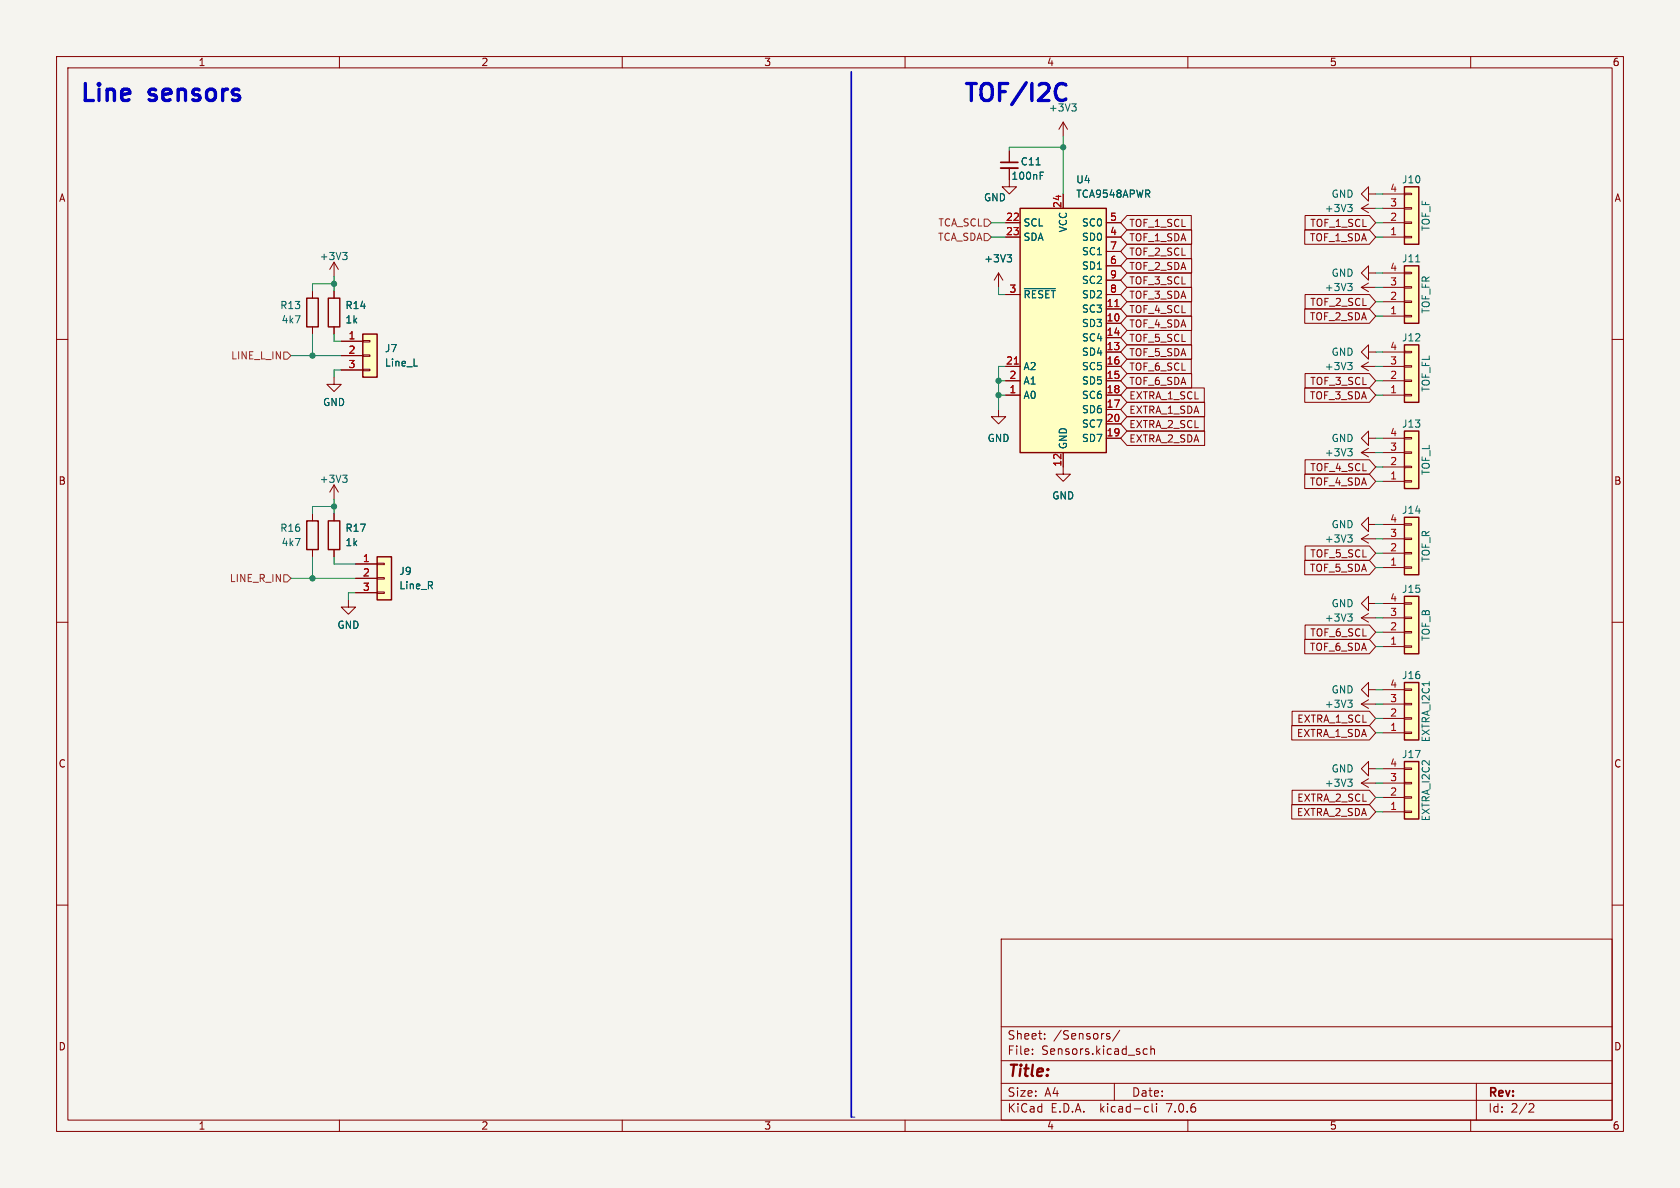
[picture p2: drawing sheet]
<svg xmlns="http://www.w3.org/2000/svg" width="297mm" height="210mm" viewBox="0 0 297 210" stroke-linecap="round" stroke-linejoin="round" font-family="sans-serif">
<path d="M0 0h297v210h-297z" fill="#f5f4ef" stroke="#f5f4ef" stroke-width=".18"/>
<g fill="none" stroke="#840000" stroke-width=".18">
<path d="M10 10h277v190h-277zM12 12h273v186h-273zM60 10v2M110 10v2M160 10v2M210 10v2M260 10v2M177.8 39.4h2.5M178.4 29.7v3.3h-1.2l1.2 1.3 1.3-1.3h-1.3M178.4 26.7v2M188 21.6v2.5M188 34.3v2.5"/>
<path d="M188 21.6l.7 1.3M188 21.6l-.8 1.3M195.6 39.4h2.5M199.2 38.1h11.4v2.5h-11.4l-1.1-1.2zM230.7 38.1h11.4l1.1 1.3-1.1 1.2h-11.4zM240.7 36.8h2.5M240.7 36.8l1.2 .8M241.9 34.3v-1.3l-1.2 1.3 1.2 1.3v-1.3h1.3M241.9 36.1l-1.2 .7M244.5 36.8h3.8M244.5 39.4h3.8M244.5 34.3h3.8"/>
<path d="M248.3 34.2h1.3v.2h-1.3zM248.3 36.7h1.3v.3h-1.3zM248.3 39.2h1.3v.3h-1.3zM10 60h2M55.2 51.4v1.3M55.2 57.8v1.3M59.1 46.4v2.5M59.1 51.4v1.3M59.1 57.8v1.3M59.1 46.4l.7 1.2M59.1 46.4l-.8 1.2M176.5 48.3l.8 1.2"/>
<path d="M176.5 48.3v2.5M176.5 48.3l-.7 1.2M177.8 41.9h2.5M177.8 52.1h2.5M195.6 57.2h2.5M195.6 54.6h2.5M195.6 59.7h2.5M195.6 41.9h2.5M195.6 52.1h2.5M195.6 47h2.5M195.6 44.5h2.5M195.6 49.5h2.5"/>
<path d="M199.2 50.8h11.5v2.5h-11.5l-1.1-1.2zM199.2 48.3h11.4v2.5h-11.4l-1.1-1.3zM199.2 43.2h11.4v2.5h-11.4l-1.1-1.2zM199.2 40.6h11.5v2.6h-11.5l-1.1-1.3zM199.2 58.4h11.4v2.6h-11.4l-1.1-1.3zM199.2 55.9h11.5v2.5h-11.5l-1.1-1.2zM199.2 45.7h11.5v2.6h-11.5l-1.1-1.3zM199.2 53.3h11.4v2.6h-11.4l-1.1-1.3zM230.7 54.6h11.4l1.1 1.3-1.1 1.3h-11.4zM230.7 40.6h11.4l1.1 1.3-1.1 1.3h-11.4zM230.7 52.1h11.4l1.1 1.2-1.1 1.3h-11.4zM240.7 50.8h2.5"/>
<path d="M240.7 50.8l1.2 .8M241.9 48.3v-1.3l-1.2 1.3 1.2 1.2v-1.2h1.3M241.9 50l-1.2 .8M244.5 55.9h3.8M244.5 53.3h3.8M244.5 50.8h3.8M244.5 48.3h3.8M244.5 41.9h3.8M248.3 48.1h1.3v.3h-1.3zM248.3 50.7h1.3v.2h-1.3zM248.3 53.2h1.3v.3h-1.3zM248.3 55.8h1.3v.2h-1.3z"/>
<path d="M248.3 41.8h1.3v.2h-1.3zM285 60h2M59.1 66.7v1.2h1.2l-1.2 1.3-1.3-1.3h1.3M60.3 60.3h3.8M60.3 62.9h3.8M60.3 65.4h3.8M64.1 65.3h1.3v.2h-1.3zM64.1 62.7h1.3v.3h-1.3zM64.1 60.2h1.3v.3h-1.3zM176.5 72.4v1.3h1.3l-1.3 1.2-1.2-1.2h1.2M177.8 64.8h2.5M177.8 69.9h2.5"/>
<path d="M177.8 67.3h2.5M195.6 77.5h2.5M195.6 64.8h2.5M195.6 69.9h2.5M195.6 62.2h2.5M195.6 67.3h2.5M195.6 72.4h2.5M195.6 74.9h2.5M199.2 76.2h13.8v2.5h-13.8l-1.1-1.2zM199.2 71.1h13.8v2.6h-13.8l-1.1-1.3zM199.2 66h11.5v2.6h-11.5l-1.1-1.3zM199.2 63.5h11.4v2.5h-11.4l-1.1-1.2z"/>
<path d="M199.2 61h11.5v2.5h-11.5l-1.1-1.3zM199.2 68.6h13.7v2.5h-13.7l-1.1-1.2zM199.2 73.7h13.7v2.5h-13.7l-1.1-1.3zM230.7 68.6h11.4l1.1 1.3-1.1 1.2h-11.4zM230.7 66h11.4l1.1 1.3-1.1 1.3h-11.4zM240.7 64.8h2.5M240.7 64.8l1.2 .7M241.9 62.2v-1.2l-1.2 1.2 1.2 1.3v-1.3h1.3M241.9 77.5v-1.3l-1.2 1.3 1.2 1.2v-1.2h1.3M241.9 79.2l-1.2 .8M241.9 64l-1.2 .8M244.5 77.5h3.8"/>
<path d="M244.5 64.8h3.8M244.5 69.9h3.8M244.5 62.2h3.8M244.5 67.3h3.8M248.3 77.3h1.3v.3h-1.3zM248.3 79.9h1.3v.2h-1.3zM248.3 62.1h1.3v.3h-1.3zM248.3 64.6h1.3v.3h-1.3zM248.3 67.2h1.3v.2h-1.3zM248.3 69.7h1.3v.3h-1.3zM55.2 90.8v1.3M55.2 97.2v1.2"/>
<path d="M59.1 85.7v2.6M59.1 90.8v1.3M59.1 97.2v1.2M59.1 85.7l.7 1.3M59.1 85.7l-.8 1.3M62.9 99.7h3.8M66.7 99.6h1.2v.2h-1.2zM188 80v3.8h1.2l-1.2 1.3-1.3-1.3h1.3M230.7 83.8h11.4l1.1 1.3-1.1 1.3h-11.4zM230.7 99.1h11.4l1.1 1.2-1.1 1.3h-11.4zM230.7 81.3h11.4l1.1 1.3-1.1 1.2h-11.4zM230.7 96.5h11.4l1.1 1.3-1.1 1.3h-11.4z"/>
<path d="M240.7 95.3h2.5M240.7 95.3l1.2 .7M240.7 80h2.5M240.7 80l1.2 .8M241.9 92.7v-1.3l-1.2 1.3 1.2 1.3v-1.3h1.3M241.9 94.5l-1.2 .8M244.5 95.3h3.8M244.5 97.8h3.8M244.5 92.7h3.8M244.5 80h3.8M244.5 85.1h3.8M244.5 82.6h3.8"/>
<path d="M248.3 92.6h1.3v.2h-1.3zM248.3 95.1h1.3v.3h-1.3zM248.3 97.7h1.3v.2h-1.3zM248.3 82.4h1.3v.3h-1.3zM248.3 85h1.3v.2h-1.3zM10 110h2M61.6 106v1.3h1.3l-1.3 1.3-1.3-1.3h1.3M62.9 102.2h3.8M62.9 104.8h3.8M66.7 104.6h1.2v.3h-1.2zM66.7 102.1h1.2v.3h-1.2zM230.7 113h11.4l1.1 1.3-1.1 1.3h-11.4z"/>
<path d="M230.7 110.5h11.4l1.1 1.3-1.1 1.2h-11.4zM240.7 109.2h2.5M240.7 109.2l1.2 .8M241.9 106.7v-1.3l-1.2 1.3 1.2 1.3v-1.3h1.3M241.9 108.5l-1.2 .7M244.5 100.3h3.8M244.5 109.2h3.8M244.5 114.3h3.8M244.5 111.8h3.8M244.5 106.7h3.8M248.3 100.2h1.3v.3h-1.3zM248.3 106.6h1.3v.2h-1.3z"/>
<path d="M248.3 109.1h1.3v.2h-1.3zM248.3 111.6h1.3v.3h-1.3zM248.3 114.2h1.3v.2h-1.3zM285 110h2M228.4 128.3h13.7l1.1 1.2-1.1 1.3h-13.7zM228.4 139.7h13.7l1.1 1.3-1.1 1.2h-13.7zM228.4 125.7h13.7l1.1 1.3-1.1 1.3h-13.7zM240.7 138.4h2.5M240.7 124.5h2.5M240.7 124.5l1.2 .7M240.7 138.4l1.2 .8M241.9 121.9v-1.2l-1.2 1.2 1.2 1.3v-1.3h1.3"/>
<path d="M241.9 135.9v-1.3l-1.2 1.3 1.2 1.3v-1.3h1.3M241.9 123.7l-1.2 .8M241.9 137.7l-1.2 .7M244.5 138.4h3.8M244.5 135.9h3.8M244.5 129.5h3.8M244.5 127h3.8M244.5 124.5h3.8M244.5 121.9h3.8M248.3 135.8h1.3v.2h-1.3zM248.3 138.3h1.3v.3h-1.3zM248.3 121.8h1.3v.2h-1.3z"/>
<path d="M248.3 124.3h1.3v.3h-1.3zM248.3 126.9h1.3v.2h-1.3zM248.3 129.4h1.3v.3h-1.3zM10 160h2M228.4 142.2h13.7l1.1 1.3-1.1 1.3h-13.7zM244.5 143.5h3.8M244.5 141h3.8M248.3 140.8h1.3v.3h-1.3zM248.3 143.4h1.3v.2h-1.3zM285 160h2M177 166h108v32h-108zM60 198v2"/>
<path d="M110 198v2M160 198v2M177 194.5h108M177 191.5h108M177 187.5h108M177 181.5h108M182.5 186.3v.1M182.5 185.5v.1M184.7 183.6v.1M184.7 182.8v.1M195.8 183.2l.4 .1v.2l-.2 .2h-.3M195.8 182.7l.4 .1"/>
<path d="M197 191.5v3M198 182.1l-1.3 2M202.2 186.3l.2 .1 .4-.1M202.6 195.6l.4 .1M202.8 185.5l-.4-.1-.2 .1M203 196.5l-.4 .1M203.5 185.5l.2-.1 .3 .1 .1 .9M203.5 184.9v1.5M203.7 195.1v1.3l.2 .2M204.5 195.1v.1M204.5 195.6v1M210 198v2"/>
<path d="M260 198v2M261 191.5v6.5M270.5 195.1l.5 .1 .2 .3-1 1.1h1"/>
</g>
<g fill="#ffffc2" stroke="#ffffc2" stroke-width=".18">
<path d="M248.3 134.6h2.5v10.2h-2.5z"/>
<path d="M64.1 59.1h2.6v7.6h-2.6z"/>
<path d="M248.3 91.4h2.5v10.2h-2.5z"/>
<path d="M248.3 120.7h2.5v10.1h-2.5z"/>
<path d="M248.3 47h2.5v10.2h-2.5z"/>
<path d="M66.7 98.4h2.5v7.6h-2.5z"/>
<path d="M248.3 76.2h2.5v10.2h-2.5z"/>
<path d="M180.3 36.8h15.3v43.2h-15.3z"/>
<path d="M248.3 61h2.5v10.1h-2.5z"/>
<path d="M248.3 33h2.5v10.2h-2.5z"/>
<path d="M248.3 105.4h2.5v10.2h-2.5z"/>
</g>
<g fill="none" stroke="#840000" stroke-width=".25">
<path d="M180.3 36.8h15.3v43.2h-15.3zM248.3 33h2.5v10.2h-2.5zM54.2 52.7h2.1v5.1h-2.1zM58 52.7h2.1v5.1h-2.1zM64.1 59.1h2.6v7.6h-2.6zM248.3 47h2.5v10.2h-2.5zM248.3 76.2h2.5v10.2h-2.5zM248.3 61h2.5v10.1h-2.5zM54.2 92.1h2.1v5.1h-2.1zM58 92.1h2.1v5.1h-2.1zM66.7 98.4h2.5v7.6h-2.5zM248.3 91.4h2.5v10.2h-2.5z"/>
<path d="M248.3 105.4h2.5v10.2h-2.5zM248.3 134.6h2.5v10.2h-2.5zM248.3 120.7h2.5v10.1h-2.5z"/>
</g>
<g fill="none" stroke="#006464" stroke-width=".18">
<path d="M189.5 18.4h.8l-.5 .4M190 18.8l.3 .3v.3l-.3 .2M183.2 29.2h.7M183.9 31h.4M183.9 30.4h.6M238.3 36.1h.7l-.4 .5M238.8 36.6l.2 .3v.3l-.2 .2M60.6 44.6h.8l-.5 .5M61.1 45.1l.3 .3v.3l-.3 .2M178 45h.8l-.4 .5M178.6 45.5l.2 .3v.3l-.2 .2M181.1 51h5.5"/>
<path d="M238.3 50.1h.7l-.4 .5M238.8 50.6l.2 .2v.3l-.2 .3M250.3 46.3h.7M238.3 79.3h.7l-.4 .5M238.3 64.1h.7l-.4 .5M238.8 64.6l.2 .2v.3l-.2 .2M238.8 79.8l.2 .2v.3l-.2 .3M60.6 84h.8l-.5 .5M61.1 84.5l.3 .2v.3l-.3 .3M238.3 94.6h.7l-.4 .4M238.8 95l.2 .3v.3l-.2 .2M238.3 108.5h.7l-.4 .5"/>
<path d="M238.8 109l.2 .3v.3l-.2 .2M238.3 123.8h.7l-.4 .5M238.3 137.7h.7l-.4 .5M238.8 124.3l.2 .2v.3l-.2 .2M238.8 138.2l.2 .3v.3l-.2 .2"/>
</g>
<path d="M197.1 54.2h.7M179.3 64.4h.7" fill="none" stroke="#a90000" stroke-width=".18"/>
<path d="M176.9 29.7h3.1" fill="none" stroke="#840000" stroke-width=".33"/>
<path d="M176.9 28.7h3.1" fill="none" stroke="#840000" stroke-width=".3"/>
<path d="M174 38.7h.6l.7 .7-.7 .6h-.6zM174 41.3h.6l.7 .6-.7 .6h-.6zM50.2 62.2h.6l.6 .7-.6 .6h-.6zM50.2 101.6h.6l.6 .6-.6 .7h-.6z" fill="none" stroke="#725600" stroke-width=".18"/>
<path d="M187.1 14.9a1.05 1.05 0 0 1 1.3 .2M188.4 17.5a1.05 1.05 0 0 1-1.3 .1" fill="none" stroke="#0000c2" stroke-width=".6"/>
<path d="M150.5 197.5h.6" fill="none" stroke="#0000c2" stroke-width=".18"/>
<path d="M150.5 12.7v184.8" fill="none" stroke="#0000c2" stroke-width=".3"/>
<g fill="none" stroke="#009600" stroke-width=".18">
<path d="M175.3 39.4h2.5M188 26h-9.6v.7M188 24.1v10.2M243.2 39.4h1.3M243.2 34.3h1.3M243.2 36.8h1.3M55.2 59.1v3.8M59.1 48.9v2.5M59.1 59.1v1.2h1.2M59.1 50.2h-3.9v1.2M175.3 41.9h2.5M176.5 50.8v1.3h1.3"/>
<path d="M243.2 55.9h1.3M243.2 53.3h1.3M243.2 48.3h1.3M243.2 50.8h1.3M243.2 41.9h1.3M51.4 62.9h8.9M60.3 65.4h-1.2v1.3M176.5 69.9h1.3M176.5 67.3h1.3M177.8 64.8h-1.3v7.6M243.2 69.9h1.3M243.2 67.3h1.3"/>
<path d="M243.2 64.8h1.3M243.2 62.2h1.3M243.2 77.5h1.3M55.2 98.4v3.8M59.1 88.3v2.5M59.1 98.4v1.3h3.8M59.1 89.5h-3.9v1.3M243.2 97.8h1.3M243.2 80h1.3M243.2 82.6h1.3M243.2 85.1h1.3M243.2 92.7h1.3"/>
<path d="M243.2 95.3h1.3M51.4 102.2h11.5M62.9 104.8h-1.3v1.2M243.2 109.2h1.3M243.2 100.3h1.3M243.2 106.7h1.3M243.2 114.3h1.3M243.2 111.8h1.3M243.2 124.5h1.3M243.2 121.9h1.3M243.2 127h1.3M243.2 135.9h1.3"/>
<path d="M243.2 138.4h1.3M243.2 129.5h1.3M243.2 141h1.3M243.2 143.5h1.3"/>
</g>
<g fill="#009600" stroke="#009600" stroke-width=".18">
<circle cx="59.1" cy="50.2" r=".46"/>
<circle cx="176.5" cy="67.3" r=".46"/>
<circle cx="176.5" cy="69.9" r=".46"/>
<circle cx="188" cy="26" r=".46"/>
<circle cx="55.2" cy="62.9" r=".46"/>
<circle cx="59.1" cy="89.5" r=".46"/>
<circle cx="55.2" cy="102.2" r=".46"/>
</g>
<g font-size="4.2" fill="#0000c2">
<text x="14" y="18.2">Line</text>
<text x="26.6" y="18.2">sensors</text>
<text x="170.2" y="18.2">TOF/I2C</text>
</g>
<text font-size="2.8" fill="#840000" x="178" y="190.9">Title:</text>
<g font-size="2.1" fill="#840000">
<text x="178" y="184">Sheet:</text>
<text x="186.2" y="184">/Sensors/</text>
<text x="178" y="186.7">File:</text>
<text x="184.1" y="186.7">Sensors.kicad_sch</text>
<text x="178" y="196.9">KiCad</text>
<text x="178" y="194.1">Size:</text>
<text x="184.7" y="194.1">A4</text>
<text x="185.7" y="196.9">E.D.A.</text>
<text x="194.6" y="196.9">kicad-cli</text>
<text x="200" y="194.1">Date:</text>
<text x="206.5" y="196.9">7.0.6</text>
<text x="263" y="194.3">Rev:</text>
<text x="263" y="196.9">Id:</text>
<text x="267.1" y="196.9">2/2</text>
</g>
<g font-size="1.8" fill="#840000">
<text x="35" y="11.9">1</text>
<text x="85" y="11.9">2</text>
<text x="135" y="11.9">3</text>
<text x="185" y="11.9">4</text>
<text x="235" y="11.9">5</text>
<text x="285" y="11.9">6</text>
<text x="10.3" y="35.9">A</text>
<text x="285.3" y="35.9">A</text>
<text x="199.5" y="40.3">TOF_1_SCL</text>
<text x="231.5" y="40.3">TOF_1_SCL</text>
<text x="199.5" y="45.4">TOF_2_SCL</text>
<text x="199.5" y="42.9">TOF_1_SDA</text>
<text x="199.5" y="47.9">TOF_2_SDA</text>
<text x="231.5" y="42.9">TOF_1_SDA</text>
<text x="199.5" y="53">TOF_3_SDA</text>
<text x="199.5" y="50.5">TOF_3_SCL</text>
<text x="199.5" y="58.1">TOF_4_SDA</text>
<text x="199.5" y="55.6">TOF_4_SCL</text>
<text x="231.5" y="56.8">TOF_2_SDA</text>
<text x="231.5" y="54.3">TOF_2_SCL</text>
<text x="199.5" y="65.7">TOF_6_SCL</text>
<text x="199.5" y="63.2">TOF_5_SDA</text>
<text x="199.5" y="60.6">TOF_5_SCL</text>
<text x="199.5" y="68.3">TOF_6_SDA</text>
<text x="199.5" y="70.8">EXTRA_1_SCL</text>
<text x="231.5" y="70.8">TOF_3_SDA</text>
<text x="231.5" y="68.3">TOF_3_SCL</text>
<text x="199.5" y="73.3">EXTRA_1_SDA</text>
<text x="199.5" y="75.9">EXTRA_2_SCL</text>
<text x="199.5" y="78.4">EXTRA_2_SDA</text>
<text x="231.5" y="83.5">TOF_4_SCL</text>
<text x="10.3" y="85.9">B</text>
<text x="231.5" y="86">TOF_4_SDA</text>
<text x="285.3" y="85.9">B</text>
<text x="231.5" y="101.3">TOF_5_SDA</text>
<text x="231.5" y="98.7">TOF_5_SCL</text>
<text x="231.5" y="112.7">TOF_6_SCL</text>
<text x="231.5" y="115.3">TOF_6_SDA</text>
<text x="229.2" y="130.5">EXTRA_1_SDA</text>
<text x="229.2" y="128">EXTRA_1_SCL</text>
<text x="10.3" y="135.9">C</text>
<text x="285.3" y="135.9">C</text>
<text x="229.2" y="141.9">EXTRA_2_SCL</text>
<text x="229.2" y="144.5">EXTRA_2_SDA</text>
<text x="10.3" y="185.9">D</text>
<text x="285.3" y="185.9">D</text>
<text x="35" y="199.9">1</text>
<text x="85" y="199.9">2</text>
<text x="135" y="199.9">3</text>
<text x="185" y="199.9">4</text>
<text x="235" y="199.9">5</text>
<text x="285" y="199.9">6</text>
</g>
<g font-size="1.8" fill="#006464">
<text x="185.3" y="19.9">+3V3</text>
<text x="180.3" y="29.4">C11</text>
<text x="173.9" y="35.8">GND</text>
<text x="178.7" y="32">100nF</text>
<text x="190.2" y="32.6">U4</text>
<text x="190.2" y="35.2">TCA9548APWR</text>
<text x="235.3" y="35.2">GND</text>
<text x="247.8" y="32.6">J10</text>
<text x="180.8" y="40.2">SCL</text>
<text x="188.8" y="41.2" transform="rotate(-90 188.8 41.2)">VCC</text>
<text x="191.2" y="40.2">SC0</text>
<text x="234.1" y="37.7">+3V3</text>
<text x="253" y="40.9" transform="rotate(-90 253 40.9)">TOF_F</text>
<text x="56.4" y="46.2">+3V3</text>
<text x="173.9" y="46.6">+3V3</text>
<text x="180.8" y="42.8">SDA</text>
<text x="191.2" y="42.8">SD0</text>
<text x="191.2" y="47.9">SD1</text>
<text x="191.2" y="45.3">SC1</text>
<text x="247.8" y="46.6">J11</text>
<text x="180.8" y="52.9">~{RESET}</text>
<text x="191.2" y="52.9">SD2</text>
<text x="191.2" y="50.4">SC2</text>
<text x="234.1" y="51.7">+3V3</text>
<text x="235.3" y="49.1">GND</text>
<text x="49.4" y="54.8">R13</text>
<text x="49.7" y="57.4">4k7</text>
<text x="61" y="54.8">R14</text>
<text x="61" y="57.4">1k</text>
<text x="191.2" y="58">SD3</text>
<text x="191.2" y="55.5">SC3</text>
<text x="253" y="55.5" transform="rotate(-90 253 55.5)">TOF_FR</text>
<text x="68" y="62.5">J7</text>
<text x="68" y="65">Line_L</text>
<text x="180.8" y="65.6">A2</text>
<text x="191.2" y="63.1">SD4</text>
<text x="191.2" y="60.6">SC4</text>
<text x="191.2" y="65.6">SC5</text>
<text x="234.1" y="65.6">+3V3</text>
<text x="235.3" y="63.1">GND</text>
<text x="247.8" y="60.6">J12</text>
<text x="57" y="72">GND</text>
<text x="180.8" y="70.7">A0</text>
<text x="180.8" y="68.2">A1</text>
<text x="191.2" y="68.2">SD5</text>
<text x="191.2" y="70.7">SC6</text>
<text x="253" y="69.4" transform="rotate(-90 253 69.4)">TOF_FL</text>
<text x="191.2" y="73.3">SD6</text>
<text x="191.2" y="75.8">SC7</text>
<text x="247.8" y="75.8">J13</text>
<text x="174.5" y="78.3">GND</text>
<text x="188.8" y="79.5" transform="rotate(-90 188.8 79.5)">GND</text>
<text x="191.2" y="78.3">SD7</text>
<text x="234.1" y="80.9">+3V3</text>
<text x="235.3" y="78.3">GND</text>
<text x="56.4" y="85.6">+3V3</text>
<text x="185.9" y="88.5">GND</text>
<text x="253" y="84.1" transform="rotate(-90 253 84.1)">TOF_L</text>
<text x="49.4" y="94.2">R16</text>
<text x="61" y="94.2">R17</text>
<text x="235.3" y="93.6">GND</text>
<text x="247.8" y="91">J14</text>
<text x="49.7" y="96.7">4k7</text>
<text x="61" y="96.7">1k</text>
<text x="70.5" y="101.8">J9</text>
<text x="234.1" y="96.1">+3V3</text>
<text x="253" y="99.4" transform="rotate(-90 253 99.4)">TOF_R</text>
<text x="70.5" y="104.4">Line_R</text>
<text x="235.3" y="107.5">GND</text>
<text x="247.8" y="105">J15</text>
<text x="59.6" y="111.4">GND</text>
<text x="234.1" y="110.1">+3V3</text>
<text x="253" y="113.4" transform="rotate(-90 253 113.4)">TOF_B</text>
<text x="234.1" y="125.3">+3V3</text>
<text x="235.3" y="122.8">GND</text>
<text x="247.8" y="120.2">J16</text>
<text x="253" y="131.3" transform="rotate(-90 253 131.3)">EXTRA_I2C1</text>
<text x="235.3" y="136.8">GND</text>
<text x="247.8" y="134.2">J17</text>
<text x="234.1" y="139.3">+3V3</text>
<text x="253" y="145.3" transform="rotate(-90 253 145.3)">EXTRA_I2C2</text>
</g>
<g font-size="1.8" fill="#a90000">
<text x="245.7" y="34">4</text>
<text x="177.8" y="39.1">22</text>
<text x="177.8" y="41.7">23</text>
<text x="187.7" y="36.9" transform="rotate(-90 187.7 36.9)">24</text>
<text x="196.1" y="41.7">4</text>
<text x="196.1" y="39.1">5</text>
<text x="245.7" y="41.7">1</text>
<text x="245.7" y="39.1">2</text>
<text x="245.7" y="36.6">3</text>
<text x="196.1" y="46.7">6</text>
<text x="196.1" y="44.2">7</text>
<text x="178.4" y="51.8">3</text>
<text x="196.1" y="51.8">8</text>
<text x="196.1" y="49.3">9</text>
<text x="245.7" y="53.1">2</text>
<text x="245.7" y="50.5">3</text>
<text x="245.7" y="48">4</text>
<text x="195.5" y="56.9">10</text>
<text x="195.5" y="54.4">11</text>
<text x="195.5" y="59.4">14</text>
<text x="245.7" y="55.6">1</text>
<text x="61.5" y="60.1">1</text>
<text x="61.5" y="62.6">2</text>
<text x="61.5" y="65.2">3</text>
<text x="177.8" y="64.5">21</text>
<text x="195.5" y="62">13</text>
<text x="195.5" y="64.5">16</text>
<text x="245.7" y="64.5">3</text>
<text x="245.7" y="62">4</text>
<text x="178.4" y="69.6">1</text>
<text x="178.4" y="67.1">2</text>
<text x="195.5" y="67.1">15</text>
<text x="195.5" y="69.6">18</text>
<text x="245.7" y="69.6">1</text>
<text x="245.7" y="67.1">2</text>
<text x="195.5" y="72.1">17</text>
<text x="195.5" y="77.2">19</text>
<text x="195.5" y="74.7">20</text>
<text x="245.7" y="77.2">4</text>
<text x="187.7" y="82.6" transform="rotate(-90 187.7 82.6)">12</text>
<text x="245.7" y="82.3">2</text>
<text x="245.7" y="79.8">3</text>
<text x="245.7" y="84.8">1</text>
<text x="245.7" y="95">3</text>
<text x="245.7" y="92.5">4</text>
<text x="64.1" y="99.4">1</text>
<text x="64.1" y="102">2</text>
<text x="245.7" y="100.1">1</text>
<text x="245.7" y="97.5">2</text>
<text x="64.1" y="104.5">3</text>
<text x="245.7" y="106.4">4</text>
<text x="245.7" y="111.5">2</text>
<text x="245.7" y="109">3</text>
<text x="245.7" y="114">1</text>
<text x="245.7" y="124.2">3</text>
<text x="245.7" y="121.7">4</text>
<text x="245.7" y="129.3">1</text>
<text x="245.7" y="126.7">2</text>
<text x="245.7" y="135.6">4</text>
<text x="245.7" y="143.3">1</text>
<text x="245.7" y="140.7">2</text>
<text x="245.7" y="138.2">3</text>
</g>
<g font-size="1.8" fill="#725600">
<text x="165.8" y="40.2">TCA_SCL</text>
<text x="165.7" y="42.8">TCA_SDA</text>
<text x="40.8" y="63.7">LINE_L_IN</text>
<text x="40.5" y="103.1">LINE_R_IN</text>
</g>
</svg>
